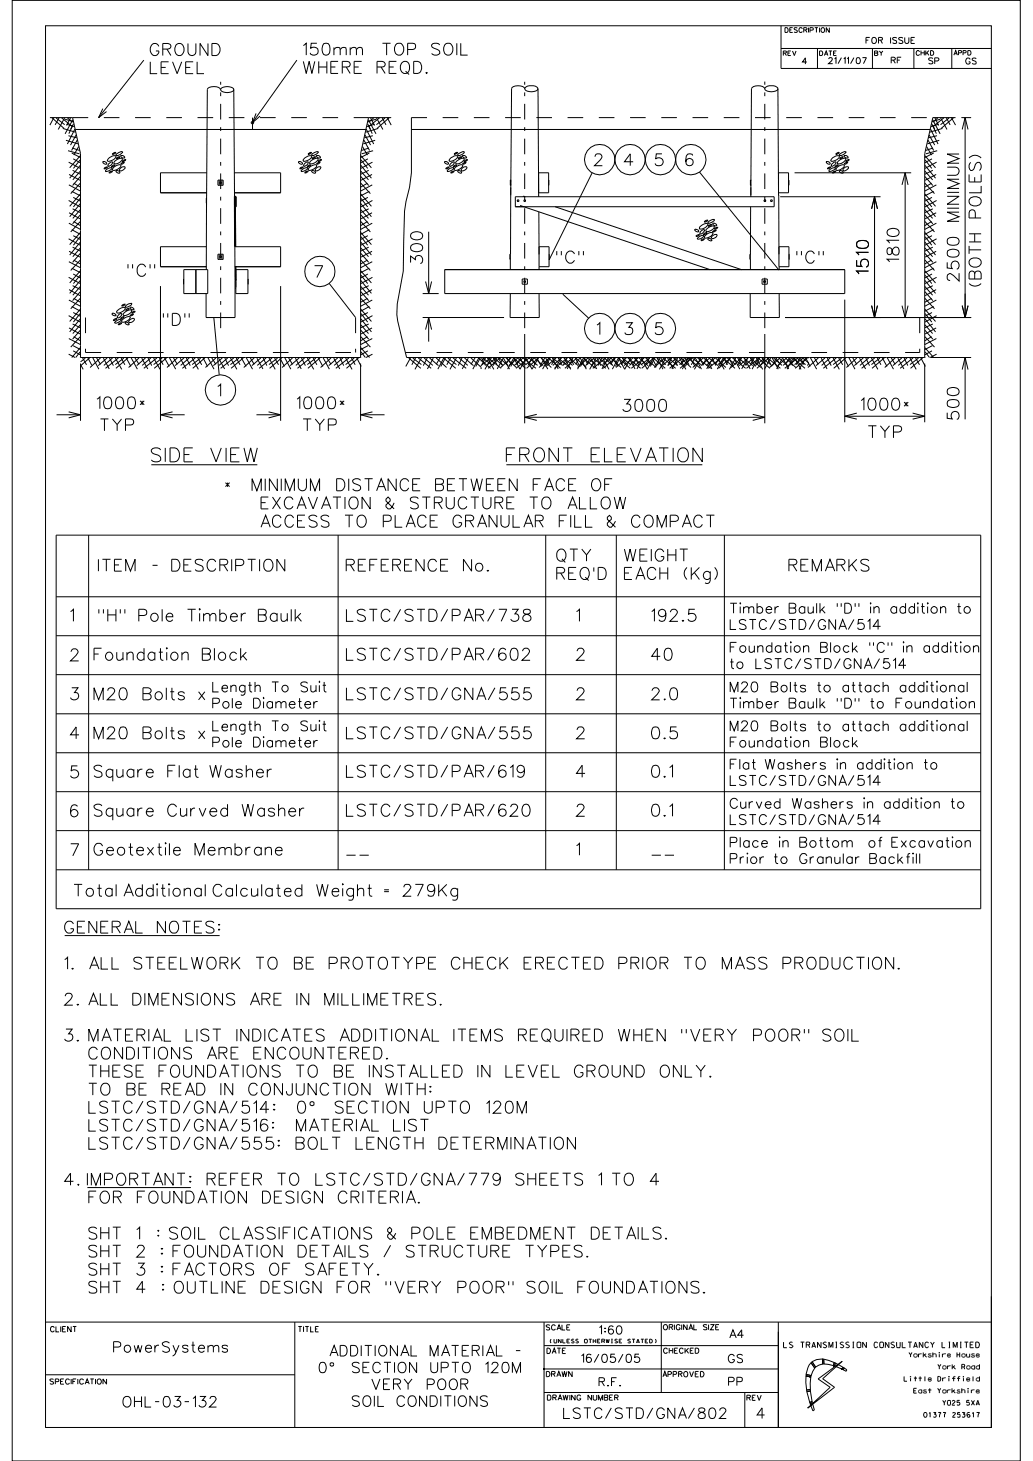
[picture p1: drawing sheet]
<svg xmlns="http://www.w3.org/2000/svg" width="210mm" height="297mm" viewBox="0 0 210 297" stroke-linecap="round" stroke-linejoin="round" font-family="sans-serif">
<g fill="none" stroke="#000" stroke-width=".2">
<path d="M2.5 .1h204.9v296.9h-204.9zM9.3 5.2h192.2v285h-192.2zM29.2 12.2l-9.1 11.7M44.8 18.2a1.8 1.8 0 0 0-2.7 0l-.1 24.8M44.9 18a1.96 1.96 0 0 1 2.6 .2 1.6 1.6 0 0 1-2.1 .5l-.5-.3zM47.5 18.2l.3 38.9M60.4 12.2l-9.1 12.7M106.7 18a1.8 1.8 0 0 0-2.7 0l-.2 21.7M106.9 17.7a1.85 1.85 0 0 1 2.5 .3 1.63 1.63 0 0 1-2.2 .5l-.3-.1-.2-.4zM109.4 18l.1 21.7M155.5 18a1.84 1.84 0 0 0-2.7 0l-.2 21.7M155.5 17.9a1.96 1.96 0 0 1 2.6 .1 1.6 1.6 0 0 1-2.1 .5l-.5-.3z"/>
<path d="M158.1 18l.2 21.7M158.8 9.9h42.7M158.8 5.2v8.7h42.7M166.2 9.9v4M177.4 9.9v4M185.8 9.9v4M193.5 9.9v4M10.1 23.9h4.7l1.6 7.3v41.5h56.9v-41.5l1.6-7.3h4.6M10.6 23.9l2.4 2.2M10.9 23.9l-.8 1.5M11.4 24l1.7 1.3M12 23.9l-.8 1.5"/>
<path d="M12.5 23.9l2.3 1.9M12.8 26.1l2.6 .8M13.1 23.9l-1.3 2.4M13.2 24.2l1.7 .5M13.4 28.5l2.5 .7M13.5 25.3l1.6 .4M13.7 23.9l1.1 .9M13.8 30.6l2.4 .7M13.9 27.6l1.7 .4M14 33l2.3 1.2M14 37.6l2.4 1.3M14 35.5l2.3 1.1"/>
<path d="M14.3 23.9l-.8 1.6M14.6 31.1l1.8 .9M14.6 38.9l1.8 .9M14.7 30.1l1.5 .5M14.8 25.5l-.4 .7M14.8 34.6l1.5 .8M14.8 24.3l-1.6 2.9M14.9 32.3l1.4 .8M14.9 25.2l-.9 2M15 37.2l1.4 .8M15.2 26.2l-1.5 3.1M15.3 26.3h59.1"/>
<path d="M15.5 27.4l-1.2 2.1M15.7 28.5l-1.2 2.1M16 29.8l-1 1.7M16.3 32.5l-1.4 1.7M16.3 31.7l-2.1 2.4M16.3 33.6l-2.1 2.6M16.3 34.8l-1.5 1.8M16.3 35.9l-1.5 1.8M16.3 37.2l-1.9 2.2M16.3 39.4l-2.1 2.5M20.9 22.1l-.8 1.8 1.6-1.2M20.9 32.8h.1a.4 .4 0 0 1 .5 .1 .4 .4 0 0 1 .1 .5h-.2a.47 .47 0 0 1-.5-.6z"/>
<path d="M21.3 34.1l.5-.2-.6 .4zM21.6 34.5a.93 .93 0 0 1 1.2-.3l-.1 .1a1.24 1.24 0 0 1-1.3 .5zM22.1 33.3l.7-.4a.67 .67 0 0 1-.7 .9l-.2-.1zM22.2 35.1l.6-.3-.3 .3zM22.3 32l.8-.3h.4a1.06 1.06 0 0 1-1.2 1.1l-.5-.1zM22.8 33.7l.5-.2a.36 .36 0 0 1-.5 .4h-.1zM22.8 31.3l.3-.2 .4-.1-.2 .3zM23.1 34.1l.7-.5 .7-.1a1.06 1.06 0 0 1-1.1 1.1l-.6-.1zM23.4 32.8l.7-.5 .7-.1a1.14 1.14 0 0 1-1.4 1.1l-.3-.1zM23.6 34.7h.1a.48 .48 0 0 1 .6 .5 .51 .51 0 0 1-.7-.5zM23.6 31.4a1.44 1.44 0 0 1 1.3-.5 1.11 1.11 0 0 1-1.3 .6zM23.7 32.1l.6-.2-.2 .3h-.5z"/>
<path d="M24.4 34.3a.63 .63 0 0 1 1-.2 .94 .94 0 0 1-1.1 .6zM24.6 31.6a.51 .51 0 0 1 .7 .5 .55 .55 0 0 1-.7-.5zM24.7 33.2l.6-.2-.6 .4-.1-.1zM25 32.7l.6-.2-.5 .3h-.2zM42 35.1h-9.4v4.1h9.4M44.3 36.6h1.1v1.1h-1.1zM44.6 36.6v1.1M45.1 36.6v1.1M47.7 35.1h9.3v4.1h-9.3M47.9 40h.1v2h-.1M51.3 23.9v2.4M52.1 23.1l-.8 1.8 1.6-1.3"/>
<path d="M60.7 32.8h.1a.4 .4 0 0 1 .5 .1 .4 .4 0 0 1 .1 .5 .53 .53 0 0 1-.7-.6zM60.9 34.2l.7-.3-.4 .4zM61.3 34.6a1.43 1.43 0 0 1 1.3-.5 1.29 1.29 0 0 1-1.4 .7zM61.7 32.4a1.55 1.55 0 0 1 1.7-.7 1.52 1.52 0 0 1-1.8 1zM62 35.1l.6-.3-.3 .3zM62 33.2l.6-.3a.67 .67 0 0 1-.7 .9l-.2-.1zM62.6 33.7l.5-.1-.5 .3zM62.6 31.3l.4-.3h.3l-.2 .3zM62.8 34.1l.8-.5 .7-.1a1.06 1.06 0 0 1-1.2 1.1l-.5-.1zM63.1 32.8l.8-.5 .7-.1a1.14 1.14 0 0 1-1.4 1.1l-.3-.1zM63.4 34.7h.1a.52 .52 0 0 1 .6 .5 .51 .51 0 0 1-.7-.5zM63.5 32.1l.6-.2-.4 .3h-.3z"/>
<path d="M63.5 31.2a.88 .88 0 0 1 1.2-.2l-.1 .1a1.1 1.1 0 0 1-1.2 .4zM64.3 34.2l.8-.3a.76 .76 0 0 1-1 .8zM64.4 31.6a.51 .51 0 0 1 .7 .5 .55 .55 0 0 1-.7-.5zM64.5 33.2l.6-.2-.6 .4-.1-.1zM64.8 32.7l.5-.2-.3 .3h-.3zM73.3 31.7l2.2 2.4M73.3 33.6l2.2 2.6M73.3 34.8l1.6 1.8M73.3 35.9l1.7 1.8M73.3 37.2l2 2.2M73.3 39.4l2.2 2.5M73.4 32.5l1.3 1.7"/>
<path d="M73.7 29.8l1 1.7M74 28.5l1.1 2.1M74.2 27.4l1.1 2.1M74.4 26.2l1.6 3.1M74.7 37.2l-1.4 .8M74.7 25.2l1 2M74.8 32.3l-1.5 .8M74.9 24.3l1.5 2.9M74.9 25.5l.4 .7M75 34.6l-1.7 .8M75 30.1l-1.5 .5M75.1 31.1l-1.8 .9"/>
<path d="M75.1 38.9l-1.8 .9M75.3 23.9l.8 1.6M75.6 35.5l-2.2 1.1M75.7 37.6l-2.4 1.3M75.7 33l-2.4 1.2M75.8 27.6l-1.7 .4M75.8 30.6l-2.3 .7M76 23.9l-1.1 .9M76.1 25.3l-1.5 .4M76.3 28.5l-2.4 .7M76.4 24.2l-1.7 .5M76.5 23.9l1.3 2.4"/>
<path d="M76.9 26.1l-2.6 .8M77.2 23.9l-2.3 1.9M77.7 23.9l.8 1.5M78.3 24l-1.8 1.3M78.7 23.9l.8 1.5M79.1 23.9l-2.5 2.2M83.6 23.9v11.3l-.3 2.9-.8 2.9-.3 1.9-.2 12.2-1.2 6.7-.1 2.2 .1 1.2 1.9 7.5h105.3v-41.5l1.6-7.3h4.7M83.6 26.3h105.5M90.4 32.8h.1a.4 .4 0 0 1 .5 .1 .4 .4 0 0 1 0 .5 .47 .47 0 0 1-.6-.6zM90.6 34.2l.7-.3-.3 .3zM91 34.6a1.43 1.43 0 0 1 1.2-.5 1.27 1.27 0 0 1-1.3 .7zM91.6 35.1l.7-.3-.5 .4z"/>
<path d="M91.7 32l.8-.3h.5a1.51 1.51 0 0 1-1.7 1l.1-.3zM91.8 33.1l.5-.2a.76 .76 0 0 1-.9 .9l.1-.4zM92.2 33.7l.6-.2a.49 .49 0 0 1-.7 .4zM92.4 31.3l.4-.3h.2l-.6 .4zM92.5 34.1l1-.6 .5 .1a1.42 1.42 0 0 1-1.6 .9zM92.8 32.8l1-.6h.5a1.4 1.4 0 0 1-1.6 1zM93.1 34.7h.1a.48 .48 0 0 1 .6 .5h-.2a.46 .46 0 0 1-.5-.5zM93.2 32.1l.6-.2-.1 .1a.3 .3 0 0 1-.2 .3 .3 .3 0 0 1-.3-.2zM93.2 31.2a.83 .83 0 0 1 1.2-.2 1.13 1.13 0 0 1-1.4 .5zM94 31.7a.51 .51 0 0 1 .8 .4h-.1a.61 .61 0 0 1-.7-.4zM94 34.2a.46 .46 0 0 1 .5-.4 .46 .46 0 0 1 .4 .4 .97 .97 0 0 1-1.1 .5zM94.1 33.2l.6-.2a.42 .42 0 0 1-.6 .4z"/>
<path d="M94.3 32.8l.6-.4a.38 .38 0 0 1-.2 .4 .38 .38 0 0 1-.4 0zM103.8 36.6v1.1M103.8 38.1v13.6M103.9 36.6h-.2v1.1h.2M104.8 40h52.6v2h-52.6zM106.4 39.9l.4 .1M106.4 39.9h.1M106.4 39.9v.1M109.5 35.1h2v4.1h-2zM109.5 39.6v.4M111.5 36.6h.1M111.5 37.7h.1"/>
<path d="M120.4 35.1l-8.8 17.8M142.2 35l16.2 19.9M152.6 36.6v1.1M152.6 38.1v1.9M152.7 36.6h-.1v1.1h.1M158.3 35.1h2v4.1h-2zM158.3 39.6l.1 12.1M158.6 40h20.4M160.3 36.6v1.1M161.5 35.1h23.7M168 32.8h.1a.4 .4 0 0 1 .5 .1 .4 .4 0 0 1 0 .5h-.1a.47 .47 0 0 1-.5-.6zM168.2 34.2l.7-.3-.4 .4z"/>
<path d="M168.6 34.6a1.43 1.43 0 0 1 1.2-.5 1.27 1.27 0 0 1-1.3 .7zM169.1 33.3l.7-.4a.67 .67 0 0 1-.6 .9l-.2-.1zM169.2 35.1l.7-.3-.4 .3zM169.3 32l.8-.3h.4a1.06 1.06 0 0 1-1.1 1.1l-.5-.1zM169.8 33.7l.6-.2a.36 .36 0 0 1-.5 .4h-.2zM169.9 31.3l.3-.2 .4-.1-.3 .3zM170.1 34.1l.8-.5 .7-.1a1.06 1.06 0 0 1-1.2 1.1l-.5-.1zM170.4 32.8l.8-.5 .7-.1a1.14 1.14 0 0 1-1.4 1.1l-.3-.1zM170.7 34.7h.1a.48 .48 0 0 1 .6 .5 .51 .51 0 0 1-.7-.5zM170.7 31.4a1.44 1.44 0 0 1 1.3-.5 1.11 1.11 0 0 1-1.4 .6zM170.8 32.1l.6-.2-.5 .3h-.2zM171.6 34.2a.46 .46 0 0 1 .5-.4 .46 .46 0 0 1 .4 .4 1 1 0 0 1-1.2 .5z"/>
<path d="M171.6 31.6a.51 .51 0 0 1 .8 .5 .55 .55 0 0 1-.8-.5zM171.7 33.2l.6-.2-.5 .4-.2-.1zM172 32.7l.6-.2-.4 .3h-.3zM177.8 40v24.5M183.4 37.6l.6-2.5 .6 2.5M184 35.1v29.4M188 31.7l2.2 2.4M188 33.6l2.2 2.6M188 34.8l1.6 1.8M188 35.9l1.6 1.8M188 37.2l2 2.2M188 39.4l2.2 2.5"/>
<path d="M188.1 32.5l1.3 1.7M188.4 29.8l1 1.7M188.7 28.5l1.1 2.1M188.9 27.4l1.1 2.1M189.2 26.2l1.5 3.1M189.4 37.2l-1.4 .8M189.4 25.2l1 2M189.5 32.3l-1.5 .8M189.6 24.3l1.5 2.9M189.6 34.6l-1.6 .8M189.6 25.5l.4 .7M189.7 30.1l-1.5 .5"/>
<path d="M189.8 31.1l-1.8 .9M189.8 38.9l-1.8 .9M190.1 23.9l.7 1.6M190.3 35.5l-2.2 1.1M190.4 37.6l-2.4 1.3M190.4 33l-2.4 1.2M190.5 27.6l-1.8 .4M190.5 30.6l-2.3 .7M190.7 23.9l-1.1 .9M190.8 25.3l-1.5 .4M190.9 28.5l-2.4 .7M191.1 24.2l-1.6 .5"/>
<path d="M191.2 23.9l1.3 2.4M191.6 26.1l-2.6 .8M191.9 23.9l-2.3 1.9M192.4 23.9l.8 1.5M192.9 24l-1.7 1.3M193.4 23.9l.9 1.5M193.8 23.9l-2.5 2.2M195.4 23.9h2M195.6 26.3l.6-2.4 .6 2.4M196.2 23.9v40.6M14 40.8l2.3 1.3M14 48.5l2.3 1.4"/>
<path d="M14 56.4l2.3 1.2M14 45.4l2.4 1.2M14 53.2l2.4 1.2M14 43.3l2.3 1.2M14 51.1l2.3 1.2M14 58.9l2.3 1.2M14.6 46.7l1.8 1M14.6 54.5l1.8 .9M14.8 42.4l1.5 .8M14.8 50.2l1.5 .8M14.8 58.1l1.5 .7M14.9 40.1l1.4 .8"/>
<path d="M14.9 47.9l1.4 .8M14.9 55.7l1.4 .8M15 45l1.4 .9M15 52.9l1.4 .8M16.3 40.3l-1.4 1.8M16.3 48.1l-1.4 1.8M16.3 56l-1.4 1.6M16.3 41.4l-2.1 2.7M16.3 42.6l-1.5 1.8M16.3 43.7l-1.5 1.8M16.3 45l-1.9 2.1M16.3 47.3l-2.1 2.4"/>
<path d="M16.3 49.2l-2.1 2.6M16.3 50.4l-1.5 1.8M16.3 51.5l-1.5 1.8M16.3 52.9l-1.9 2.1M16.3 55.1l-2.1 2.4M16.3 57l-2.1 2.6M16.3 58.2l-1.5 1.8M16.3 59.3l-1.5 1.8M32.6 58.2v27.3M37.4 54.8h4.8v4.9h-4.8zM37.4 56.7v1.1M39.8 54.8v4.9"/>
<path d="M41.9 59.7v4.8M41.9 50.2h-9.3v4h9.3M42 40.3l-.1 14.5M42.1 40.3h-.2v1h.2M44.3 51.7h1.1v1h-1.1zM44.6 51.7v1M45.1 51.7v1M47.7 41.8v-1.9h.2v2.1M47.7 41.8v8.4M47.7 41.8h.2M47.7 50.2h9.3v4h-9.3M47.8 57.1v7.4"/>
<path d="M47.8 57.1h.1M47.8 58.6h.1M47.9 42v8.2M47.9 54.8h2.5v4.9h-2.5v-5.5v4.2M48 56.6l-.1 .4M50.4 56.7v1.1M57 58.2v27.3M66.9 57.6l5.4 6.9M73.3 41.4l2.2 2.7M73.3 42.6l1.6 1.8M73.3 43.7l1.7 1.8M73.3 45l2 2.1"/>
<path d="M73.3 47.3l2.2 2.4M73.3 49.2l2.2 2.6M73.3 50.4l1.6 1.8M73.3 51.5l1.7 1.8M73.3 52.9l2 2.1M73.3 55.1l2.2 2.4M73.3 57l2.2 2.6M73.3 58.2l1.6 1.8M73.3 59.3l1.7 1.8M73.4 40.3l1.3 1.8M73.4 48.1l1.3 1.8M73.4 56l1.3 1.6"/>
<path d="M74.7 45l-1.4 .9M74.7 52.9l-1.4 .8M74.8 40.1l-1.5 .8M74.8 47.9l-1.5 .8M74.8 55.7l-1.5 .8M75 42.4l-1.7 .8M75 50.2l-1.7 .8M75 58.1l-1.7 .7M75.1 46.7l-1.8 1M75.1 54.5l-1.8 .9M75.6 43.3l-2.2 1.2M75.6 51.1l-2.2 1.2"/>
<path d="M75.6 58.9l-2.2 1.2M75.7 45.4l-2.4 1.2M75.7 53.2l-2.4 1.2M75.7 40.8l-2.4 1.3M75.7 48.5l-2.4 1.4M75.7 56.4l-2.4 1.2M85.9 59.7h3.3M86.5 57.2l.6 2.5 .6-2.5M87.1 47.1v12.6M90.4 54.8h81.3v4.9h-81.3zM103.7 59.7v4.8h5.9v-4.8M103.7 51.7v3.1"/>
<path d="M103.8 51.7h-.1v1h.1M105.7 41.8l38.6 13M106.2 56.7h1v1.1h-1zM109.5 43.1l.1 8.6M109.6 54.2h2v-4h-2v4.6M111.6 51.7v1M112.8 42l37.9 12.8M114.4 59.8l5.3 4.9M141.3 46.7l.1-.1a.47 .47 0 0 1 .6 .5h-.1a.62 .62 0 0 1-.6-.4zM141.5 48l.7-.3-.5 .4zM141.8 48.4a1.07 1.07 0 0 1 1.3-.4 1.09 1.09 0 0 1-1.3 .5zM142.2 46.2a1.7 1.7 0 0 1 1.7-.7 1.42 1.42 0 0 1-1.7 1z"/>
<path d="M142.5 48.8h.1a.3 .3 0 0 1 .3-.3 .3 .3 0 0 1 .3 .2h-.1a.3 .3 0 0 1-.3 .2 .3 .3 0 0 1-.3-.1zM142.6 46.9l.5-.2a.64 .64 0 0 1-.6 .9l-.2-.2zM143.1 47.5l.6-.2-.3 .3-.4 .1zM143.3 44.9l.5-.2a.42 .42 0 0 1-.5 .5zM143.4 47.9l.7-.5h.8a1.52 1.52 0 0 1-1.7 .9zM143.5 46.7a1.56 1.56 0 0 1 1.7-.7 1.44 1.44 0 0 1-1.7 1zM144 45.2a1.43 1.43 0 0 1 1.2-.5 1.27 1.27 0 0 1-1.3 .6zM144 48.5l.1-.1a.46 .46 0 0 1 .5 .5v.1a.52 .52 0 0 1-.6-.5zM144 45.9l.7-.2-.5 .3h-.2zM144.7 48a.67 .67 0 0 1 1.1-.2 .81 .81 0 0 1-1.2 .5zM144.9 45.4h.1a.52 .52 0 0 1 .7 .5 .51 .51 0 0 1-.8-.5zM144.9 47h.1a.3 .3 0 0 1 .3-.2 .3 .3 0 0 1 .3 .1l-.5 .2z"/>
<path d="M145.3 46.4l.6-.2-.4 .4h-.2zM152.5 59.7v4.8h5.9v-4.8M152.5 51.7v1M152.6 52.7v2.1M152.6 42v9.7M152.6 51.7h-.1v1h.1M154.9 56.7h1.1v1.1h-1.1zM155.4 57.1l-.1 .1 .1 .2M155.4 57.4h.1M155.5 40.6l.1 .2v.2M155.6 57.1h-.1a.16 .16 0 0 0-.2 .1 .16 .16 0 0 0 .1 .2M158.4 50.2h2v4h-2z"/>
<path d="M158.4 54.2v.6M160.4 51.7v1M177.2 42.4l.6-2.4 .6 2.4M188 41.4l2.2 2.7M188 42.6l1.6 1.8M188 43.7l1.6 1.8M188 45l2 2.1M188 47.3l2.2 2.4M188 49.2l2.2 2.6M188 50.4l1.6 1.8M188 51.5l1.6 1.8M188 52.9l2 2.1"/>
<path d="M188 55.1l2.2 2.4M188 57l2.2 2.6M188 58.2l1.6 1.8M188 59.3l1.6 1.8M188.1 40.3l1.3 1.8M188.1 48.1l1.3 1.8M188.1 56l1.3 1.6M189.4 45l-1.4 .9M189.4 52.9l-1.4 .8M189.5 40.1l-1.5 .8M189.5 47.9l-1.5 .8M189.5 55.7l-1.5 .8"/>
<path d="M189.6 42.4l-1.6 .8M189.6 50.2l-1.6 .8M189.6 58.1l-1.6 .7M189.8 46.7l-1.8 1M189.8 54.5l-1.8 .9M190.3 43.3l-2.2 1.2M190.3 51.1l-2.2 1.2M190.3 58.9l-2.2 1.2M190.4 45.4l-2.4 1.2M190.4 53.2l-2.4 1.2M190.4 40.8l-2.4 1.3M190.4 48.5l-2.4 1.4"/>
<path d="M190.4 56.4l-2.4 1.2M14 64.2l2.3 1.3M14 72l1.3 .7M14 61l2.4 1.3M14 68.8l2.4 1.3M14 66.7l2.3 1.2M14.6 62.3l1.8 1M14.8 65.9l1.5 .7M14.8 70.3l1.6 .8M14.9 63.5l1.4 .8M14.9 71.3l1.4 .8M15 60.7l1.4 .8"/>
<path d="M15 68.4l1.4 .9M16.3 63.7l-1.4 1.8M16.3 71.5l-.9 1.2M16.3 60.7l-1.9 2.1M16.3 62.9l-2.1 2.5M16.3 64.8l-2.1 2.7M16.3 66l-1.5 1.8M16.3 67.1l-1.5 1.9M16.3 68.4l-1.9 2.2M16.3 70.7l-1.7 2M16.3 72.6v.1M16.4 73.9v11.6"/>
<path d="M16.4 74.1l.5 1M16.8 72.8l.8 1.4M17.3 72.8l-.9 .8M17.8 72.7l.9 1.5M18.2 72.8l-1.8 1.6M18.9 72.7l1.2 2.3M19.6 72.7l.8 1.4M20.4 72.8l-2.1 1.9M21 72.8l1.2 2.2M21.8 72.8l-1.8 1.5M22.3 72.8l.8 1.5M22.8 63.7h.2a.46 .46 0 0 1 .5 .5h-.1a.47 .47 0 0 1-.6-.5z"/>
<path d="M22.9 72.8l-1.8 1.5M23.1 65l.6-.2-.4 .3h-.2zM23.4 65.4a1.44 1.44 0 0 1 1.3-.4 1.38 1.38 0 0 1-1.4 .6zM23.4 72.8l1.3 2.3M23.8 63.2a1.52 1.52 0 0 1 1.6-.6 1.42 1.42 0 0 1-1.7 .9zM24 65.9l.3-.2 .4-.1-.4 .4zM24.1 72.8l-2.7 2.1M24.2 63.9l.5-.2a.7 .7 0 0 1-.9 .8zM24.6 64.6l.6-.2-.5 .4zM24.6 72.8l.8 1.4M24.7 62.1l.7-.3-.4 .4zM25 64.9l.7-.4 .5-.2 .3 .2a1.44 1.44 0 0 1-1.8 .9z"/>
<path d="M25.2 72.8l-1.8 1.3M25.3 63.6l.7-.5 .5-.1 .3 .1a1.44 1.44 0 0 1-1.8 .9zM25.5 62.2a1.43 1.43 0 0 1 1.3-.5 1.27 1.27 0 0 1-1.3 .7zM25.5 65.5h.2a.47 .47 0 0 1 .5 .5h-.1a.47 .47 0 0 1-.6-.5zM25.6 62.9l.6-.2a.42 .42 0 0 1-.6 .4zM25.6 72.7l1 1.8M26 72.8l-2.4 2.1M26.4 65l.6-.3 .2 .1a.69 .69 0 0 1-.3 .6 .69 .69 0 0 1-.8 0zM26.5 62.5l.2-.1a.46 .46 0 0 1 .5 .5l-.1 .1a.52 .52 0 0 1-.6-.5zM26.5 64.1l.6-.2-.4 .3h-.3zM26.7 72.7l1.2 2.3M26.8 63.6l.4-.3h.3l-.5 .4z"/>
<path d="M27.4 72.7l.9 1.4M28.3 72.8l-2.2 1.9M28.8 72.8l1.2 2.2M29.6 72.8l-1.8 1.5M30.1 72.8l.7 1.5M30.7 72.8l-1.8 1.5M31.2 72.8l1.3 2.3M31.9 72.8l-2.7 2.1M32.4 72.8l.8 1.4M33 72.8l-1.8 1.3M33.4 72.7l1 1.8M33.9 72.8l-2.5 2.1"/>
<path d="M34.4 72.7l1.3 2.3M35.2 72.7l.9 1.4M36.1 72.8l-2.2 1.9M36.6 72.8l1.2 2.2M37.4 72.8l-1.8 1.5M37.9 72.8l.8 1.5M38.5 72.8l-1.8 1.5M39.1 72.8l1.2 2.3M39.7 72.8l-2.6 2.1M40.2 72.8l.8 1.4M40.8 72.8l-1.7 1.3M41.3 72.7l.9 1.8"/>
<path d="M41.6 72.8l-2.4 2.1M41.9 64.5h5.9M42.3 72.7l1.2 2.3M43 72.7l.9 1.4M43.5 64.5l1.1 11.7M43.9 72.8l-2.1 1.9M44.4 72.8l1.3 2.2M45.2 72.8l-1.8 1.5M45.7 72.8l.8 1.5M46.3 72.8l-1.8 1.5M46.8 72.8l1.4 2.3M47.5 72.8l-2.6 2.1"/>
<path d="M48 72.8l.8 1.4M48.6 72.8l-1.8 1.3M49 72.7l1 1.8M49.5 72.8l-2.5 2.1M50.1 72.7l1.2 2.3M50.9 72.7l.8 1.4M51.7 72.8l-2.1 1.9M52.2 72.8l1.3 2.2M53 72.8l-1.8 1.5M53.5 72.8l.8 1.5M54.1 72.8l-1.8 1.5M54.7 72.8l1.2 2.3"/>
<path d="M55.3 72.8l-2.6 2.1M55.8 72.8l.8 1.4M56.4 72.8l-1.7 1.3M56.9 72.7l.9 1.8M57.3 72.8l-2.5 2.1M57.9 72.7l1.2 2.3M58.7 72.7l.8 1.4M59.5 72.8l-2.2 1.9M60.1 72.8l1.1 2.2M60.8 72.8l-1.8 1.5M61.3 72.8l.8 1.5M61.9 72.8l-1.8 1.5"/>
<path d="M62.5 72.8l1.3 2.3M63.1 72.8l-2.6 2.1M63.7 72.8l.7 1.4M64.2 72.8l-1.7 1.3M64.7 72.7l.9 1.8M65.1 72.8l-2.5 2.1M65.7 72.7l1.3 2.3M66.4 72.7l.9 1.4M67.3 72.8l-2.1 1.9M67.8 72.8l1.3 2.2M68.6 72.8l-1.8 1.5M69.1 72.8l.8 1.5"/>
<path d="M69.7 72.8l-1.8 1.5M70.3 72.8l1.3 2.3M70.9 72.8l-2.6 2.1M71.4 72.8l.8 1.4M72 72.8l-1.7 1.3M72.5 72.7l.9 1.8M72.9 72.8l-2.5 2.1M73.3 73.9v11.6M73.3 60.7l2 2.1M73.3 62.9l2.2 2.5M73.3 64.8l2.2 2.7M73.3 66l1.6 1.8"/>
<path d="M73.3 67.1l1.7 1.9M73.3 68.4l2 2.2M73.3 70.7l1.8 2M73.3 72.6l.1 .1M73.4 63.7l1.3 1.8M73.4 71.5l.9 1.2M74.7 60.7l-1.4 .8M74.7 68.4l-1.4 .9M74.8 63.5l-1.5 .8M74.8 71.3l-1.5 .8M74.8 70.3l-1.5 .8M75 65.9l-1.7 .7"/>
<path d="M75.1 62.3l-1.8 1M75.6 66.7l-2.2 1.2M75.7 61l-2.4 1.3M75.7 68.8l-2.4 1.3M75.7 64.2l-2.4 1.3M75.7 72l-1.3 .7M83.1 72.8l2.4 2.1M83.5 72.7l-1 1.8M83.9 72.8l1.8 1.3M84.5 72.8l-.8 1.4M85 72.8l2.7 2.1M85.7 72.8l-1.3 2.3"/>
<path d="M85.9 64.5h16.6M86.2 72.8l1.8 1.5M86.5 67l.6-2.5 .6 2.5M86.9 72.8l-.9 1.5M87.1 64.5v5M87.3 72.8l1.8 1.5M88.1 72.8l-1.2 2.2M88.7 72.8l2.1 1.9M89.5 72.7l-.8 1.4M90.2 72.8l2.5 2.1M90.2 72.7l-1.2 2.3M90.6 72.7l-1 1.8"/>
<path d="M91 72.8l1.8 1.3M91.6 72.8l-.8 1.4M92.1 72.8l2.7 2.1M92.8 72.8l-1.3 2.3M93.3 72.8l1.8 1.5M93.9 72.8l-.7 1.5M94.4 72.8l1.9 1.5M95.2 72.8l-1.2 2.2M95.7 72.8l2.2 1.9M96.6 72.7l-.9 1.4M97.3 72.8l2.4 2.1M97.4 72.7l-1.3 2.3"/>
<path d="M97.6 72.7l-.9 1.8M97.7 74.7l.2 .3M97.9 72.8l.8 1.5M98.2 72.8l1.7 1.3M98.5 72.8l-.8 .6M98.7 72.8l-.8 1.4M99.1 72.8l1.3 2.3M99.2 72.8l2.7 2.1M99.7 72.8l-2 1.6M99.9 72.8l-1.3 2.3M100.3 72.8l.7 1.4M100.4 72.8l1.8 1.5"/>
<path d="M100.8 72.8l-1.7 1.3M101 72.8l-.7 1.5M101.3 72.7l.8 1.5M101.5 72.8l1.8 1.5M101.7 72.8l-2.5 2.1M102.3 72.7l1.3 2.3M102.3 72.8l-1.2 2.2M102.9 72.8l2.1 1.9M103.1 72.7l.8 1.4M103.7 72.7l-.8 1.4M103.9 72.8l-2.1 1.9M104.4 72.8l2.4 2.1"/>
<path d="M104.5 72.8l1.2 2.2M104.5 72.7l-1.3 2.3M104.5 74.3l1.8-1.5 2.7 2.1M104.8 72.7l-1 1.8M105.2 72.8l1.8 1.3M105.3 72.8l-1.9 1.5M105.7 72.8l.8 1.5M105.8 72.8l-.8 1.4M106.7 67.9v18.2M106.9 72.8l1.3 2.3M106.9 74.1l1.7-1.3 1.8 1.5M107 72.8l-1.3 2.3"/>
<path d="M108.1 72.8l.7 1.4M108.1 72.8l-.8 1.5M109.1 72.7l1 1.8M109.3 74.3l-1.7-1.5-2.7 2.1M109.4 72.8l-1.2 2.2M109.5 72.8l-2.5 2.1M110 72.8l2.1 1.9M110.1 72.7l1.3 2.3M110.8 72.7l-.8 1.4M110.9 72.7l.8 1.4M111.5 72.8l2.4 2.1M111.6 72.7l-1.3 2.3"/>
<path d="M111.7 72.8l-2.1 1.9M111.9 72.7l-1 1.8M112.9 72.8l-.8 1.4M113.1 72.8l-1.9 1.5M113.4 72.8l2.7 2.1M113.5 72.8l.8 1.5M114.1 74.1l-1.8-1.3 1.2 2.2M114.1 72.8l-1.3 2.3M114.2 72.8l-1.8 1.5M114.6 72.8l1.8 1.5M114.7 72.8l1.3 2.3M115.3 72.8l-.8 1.5"/>
<path d="M115.3 72.8l-2.6 2.1M115.7 72.8l1.8 1.5M115.9 72.8l.8 1.4M116.4 72.8l-1.7 1.3M116.5 72.8l-1.2 2.2M116.9 72.7l1 1.8M117 72.8l2.2 1.9M117.3 72.8l-2.5 2.1M117.9 72.7l-.9 1.4M117.9 72.7l1.3 2.3M118.6 72.8l2.5 2.1M118.6 72.7l-1.2 2.3"/>
<path d="M118.7 72.7l.8 1.4M119 72.7l-1 1.8M119.4 72.8l1.8 1.3M119.5 72.8l-2.1 1.9M120 72.8l-.8 1.4M120.1 72.8l1.2 2.2M120.5 72.8l2.7 2.1M120.8 72.8l-1.8 1.5M121.2 72.8l-1.3 2.3M121.4 72.8l.7 1.5M121.7 72.8l1.8 1.5M121.9 72.8l-1.7 1.5"/>
<path d="M122.3 72.8l-.7 1.5M122.5 72.8l1.3 2.3M122.8 72.8l1.8 1.5M123.2 72.8l-2.7 2.1M123.6 72.8l-1.2 2.2M123.7 72.8l.7 1.4M124.1 72.8l2.2 1.9M124.2 72.8l-1.7 1.3M124.7 72.7l1 1.8M125 72.7l-.9 1.4M125.1 72.8l-2.5 2.1M125.7 72.8l2.4 2.1"/>
<path d="M126.1 72.7l-1 1.8M126.5 72.7l.8 1.4M126.5 72.8l1.8 1.3M127.1 72.8l-.8 1.4M127.3 72.8l-2.1 1.9M127.6 72.8l2.6 2.1M127.9 72.8l1.2 2.2M128.3 72.8l-1.3 2.2-1.3-2.3-1.2 2.3M128.7 72.8l-1.8 1.5M128.8 72.8l1.8 1.5M129.1 72.8l.8 1.5M129.4 72.8l-.7 1.5"/>
<path d="M129.7 72.8l-1.7 1.5M129.9 72.8l1.8 1.5M130.7 72.8l-1.2 2.2M131 72.8l-2.7 2.1M131.3 72.8l2.1 1.9M131.5 72.8l.8 1.4M132.1 72.8l-1.8 1.3M132.1 72.7l-.8 1.4M132.5 72.7l1 1.8M132.8 72.8l2.4 2.1M132.9 72.7l-1.3 2.4-1.3-2.3M132.9 72.8l-2.4 2.1"/>
<path d="M133.2 72.7l-1 1.8M133.5 72.7l1.3 2.3M133.6 72.8l1.8 1.3M134.2 72.8l-.8 1.4M134.3 72.7l.9 1.4M134.7 72.8l2.7 2.1M135.2 72.8l-2.2 1.9M135.4 72.8l-1.3 2.3M135.7 72.8l1.2 2.2M135.9 72.8l1.8 1.5M136.5 72.8l-1.9 1.5M136.6 72.8l-.9 1.5"/>
<path d="M137 72.8l.7 1.5M137 72.8l1.8 1.5M137.6 72.8l-1.8 1.5M137.8 72.8l-1.2 2.2M138.1 72.8l1.3 2.3M138.1 74.1l1.8-1.3 2.5 2.1M138.4 72.8l2.1 1.9M138.8 72.8l-2.7 2.1M139.2 72.7l-.8 1.4M139.3 72.8l.8 1.4M139.9 72.7l-1.2 2.3M140.3 72.7l-1 1.8"/>
<path d="M140.3 72.7l1 1.8M140.7 72.8l-2.5 2.1M140.7 72.8l1.8 1.3M141.3 72.8l-.8 1.4M141.3 72.7l1.3 2.3M141.8 72.8l2.7 2.1M142.1 72.7l.8 1.4M142.5 72.8l-1.3 2.3M142.9 72.8l-2.1 1.9M143 72.8l1.8 1.5M143.5 72.8l1.2 2.2M143.6 72.8l-.7 1.5"/>
<path d="M144.1 72.8l1.8 1.5M144.3 72.8l-1.8 1.5M144.8 72.8l.7 1.5M144.9 72.8l-1.2 2.2M145.4 72.8l-1.8 1.5M145.4 72.8l2.2 1.9M145.9 72.8l1.3 2.3M146.3 72.7l-.9 1.4M146.6 72.8l-2.6 2.1M147 72.8l2.4 2.1M147.1 72.7l-1.3 2.3M147.1 72.8l.8 1.4"/>
<path d="M147.3 72.7l-.9 1.8M147.6 72.8l-1.7 1.3M147.9 72.8l1.7 1.3M148.2 72.7l.9 1.8M148.4 72.8l-.8 1.4M148.5 72.8l-2.4 2.1M148.9 72.8l2.7 2.1M149.2 72.7l1.2 2.3M149.6 72.8l-1.3 2.3M149.9 72.7l.8 1.4M150 74.3l.7-1.5-2.1 1.9M150.1 72.8l1.8 1.5"/>
<path d="M151.2 72.8l1.8 1.5M151.3 72.8l1.2 2.2M152 72.8l-1.2 2.2M152.1 72.8l-1.8 1.5M153.2 72.8l-1.8 1.5M153.4 74.3l-.8-1.5 2.1 1.9M153.4 72.7l-.8 1.4M153.7 72.8l1.4 2.3M154.1 72.8l2.4 2.1M154.2 72.7l-1.3 2.3M154.4 72.8l-2.7 2.1M154.5 72.7l-1 1.8"/>
<path d="M155.5 67.9v18.2M155.5 72.8l-1.8 1.3M155.5 72.8l-.8 1.4M155.9 72.7l1 1.8M156 72.8l2.6 2.1M156.3 72.8l-2.4 2.1M156.7 74.1l-1.8-1.3 .8 1.4M156.7 72.8l-1.3 2.3M157 72.7l1.2 2.3M157.3 72.8l1.7 1.5M157.7 72.7l.9 1.4M157.8 72.8l-.8 1.5"/>
<path d="M158.3 72.8l1.8 1.5M158.6 72.8l-2.2 1.9M159.1 72.8l-1.2 2.2M159.1 72.8l1.2 2.2M159.6 64.5h37.8M159.7 72.8l2.1 1.9M159.9 72.8l-1.8 1.5M160.4 72.8l.7 1.5M160.5 72.7l-.8 1.4M161 72.8l-1.8 1.5M161.2 72.8l2.4 2.1M161.3 72.7l-1.3 2.3"/>
<path d="M161.5 72.8l1.3 2.3M161.6 72.7l-.9 1.5M162 72.8l1.8 1.3M162.2 72.8l-2.7 2.1M162.6 72.8l-.8 1.4M162.7 72.8l.8 1.4M163.1 72.8l1.3 1M163.3 72.8l-1.8 1.3M163.8 72.7l.9 1.8M163.8 72.8l-1.3 2.3M164.2 72.8l-2.5 2.1M164.3 72.8h.1"/>
<path d="M164.4 73.9l-.2 .4M164.7 72.7l1.3 2.3M165.5 72.7l.9 1.4M166.4 72.8l-2.2 1.9M166.9 72.8l1.2 2.2M167.7 72.8l-1.8 1.5M168.2 72.8l.8 1.5M168.8 72.8l-1.8 1.5M169.4 72.8l1.2 2.3M170 72.8l-2.6 2.1M170.5 72.8l.8 1.4M171.1 72.8l-1.7 1.3"/>
<path d="M171.6 72.7l.9 1.8M171.7 60.9v24.9M171.9 72.8l-2.4 2.1M172.6 72.7l1.2 2.3M173.3 72.7l.9 1.4M174.2 72.8l-2.1 1.9M174.7 72.8l1.3 2.2M175.5 72.8l-1.8 1.5M176 72.8l.8 1.5M176.6 72.8l-1.8 1.5M177.1 72.8l1.4 2.3M177.2 62.1l.6 2.4 .6-2.4"/>
<path d="M177.8 72.8l-2.6 2.1M178.3 72.8l.8 1.4M178.9 72.8l-1.8 1.3M179.4 72.7l.9 1.8M179.8 72.8l-2.5 2.1M180.4 72.7l1.2 2.3M181.2 72.7l.8 1.4M182 72.8l-2.1 1.9M182.5 72.8l1.3 2.2M183.3 72.8l-1.8 1.5M183.4 62.1l.6 2.4 .6-2.4M183.8 72.8l.8 1.5"/>
<path d="M184.4 72.8l-1.8 1.5M185 72.8l1.3 2.3M185.6 72.8l-2.6 2.1M186.1 72.8l.8 1.4M186.7 72.8l-1.7 1.3M187.2 72.7l.9 1.8M187.6 72.8l-2.5 2.1M188 73.9v11.9M188 60.7l2 2.1M188 62.9l2.2 2.5M188 64.8l2.2 2.7M188 66l1.6 1.8"/>
<path d="M188 67.1l1.6 1.9M188 68.4l2 2.2M188 70.7l1.8 2M188 72.6l.1 .1M188.1 63.7l1.3 1.8M188.1 71.5l.9 1.2M189.2 72.7h8.2M189.4 60.7l-1.4 .8M189.4 68.4l-1.4 .9M189.5 63.5l-1.5 .8M189.5 71.3l-1.5 .8M189.6 70.3l-1.6 .8"/>
<path d="M189.6 65.9l-1.6 .7M189.8 62.3l-1.8 1M190.3 66.7l-2.2 1.2M190.4 61l-2.4 1.3M190.4 68.8l-2.4 1.3M190.4 64.2l-2.4 1.3M190.4 72l-1.3 .7M195.6 62.1l.6 2.4 .6-2.4M195.6 75.1l.6-2.4 .6 2.4M196.2 72.7v12.5M11.5 84.3h4.9M14 83.7l2.4 .6-2.4 .7"/>
<path d="M30.8 94.5h21.5M32.6 84.3h4.9M35.1 83.7l-2.5 .6 2.5 .7M52.1 84.3h4.9M54.6 83.7l2.4 .6-2.4 .7M73.3 84.3h4.9M75.7 83.7l-2.4 .6 2.4 .7M102.9 94.5h39.9M106.7 84.8h48.8M109.1 84.2l-2.4 .6 2.4 .7M153 84.2l2.5 .6-2.5 .7M171.7 84.6h16.3"/>
<path d="M174.2 84l-2.5 .6 2.5 .6M185.5 84l2.5 .6-2.5 .6M11.4 108.8h188v75.9h-188zM18 108.8v68M68.7 108.8v68M110.9 108.8v68M125.3 108.8v68M147.3 108.8v68M11.4 121.3h188M11.4 129.2h188M11.4 137.1h188M33.8 131.8h.2l-.1 .1z"/>
<path d="M40.6 123.7l.1 .2-.1 .1-.1-.1zM64.9 138.5v.2zM150.4 122.6h.2l-.1 .2zM160.8 130.5v.2zM177 122.5v.3zM183.7 130.5v.2zM186.5 122.6h.2l-.1 .2zM188.5 138.5l.1 .1-.1 .1zM188.5 122.6h.2l-.1 .2zM190.5 138.5v.2zM193.3 130.5v.2zM195.2 130.6l.1-.1 .1 .1z"/>
<path d="M11.4 145.1h188M11.4 153h188M53.5 149.8h.2zM53.6 141.8v.2zM64.9 146.5v.1zM150.5 141.8v.2zM160.7 149.8h.2zM170.1 154.3h.2l-.1 .2zM179.8 154.3h.1l-.1 .2zM181.8 154.3v.2zM188.4 146.5h.2zM190.5 146.5v.1z"/>
<path d="M194.5 141.8v.2zM11.4 160.9h188M11.4 168.9h188M11.4 176.8h188M31.9 179.7v.2l-.1-.1zM33.6 171.3l.2 .1-.2 .1zM34.2 179.8l.2-.1 .1 .1zM69.7 179.7l.1 .1-.1 .1zM151.9 173.4v.2zM158.5 170.1v.2zM175.7 162.2v.2zM185.3 162.2v.2z"/>
<path d="M185.5 173.5h.2zM187.3 162.2l.1 .1-.1 .1zM193.6 170.1v.2zM13.1 190.2h31.5M52.9 231.2h-1.1l-.1 1a.87 .87 0 0 1 1.3 0 .87 .87 0 0 1-.2 1.3 .87 .87 0 0 1-1.3-.3M54.3 227.9a.78 .78 0 0 0-1-.3 2 2 0 0 0 0 2.3 .77 .77 0 0 0 1.1-.4 .77 .77 0 0 0-.5-1 .77 .77 0 0 0-1 .6M54.7 225.5h-1.8l1.2-1.7v2.5M17.8 241.4h21M9.3 279.5h50.6M9.3 268.8h192.2M59.9 268.8v21.4M60.6 269.7h.8"/>
<path d="M61 269.7v1.1M61.7 269.7v1.1M62 269.7h.8M62.4 269.7v1.1M63.1 269.7v1.1h.6M64.1 270.2h.4M64.8 269.7h-.7v1.1h.7M110.6 278.3h47.6M110.6 273.5h47.6M110.6 268.8v21.4M112 272.2l-.1 .4 .1 .4M112.6 272.2v.7"/>
<path d="M113.2 272.2v.7M114.1 272.2v.8l-.6-.8v.8M114.4 272.2v.8M115.8 272.2h-.5v.8M116.6 272.3h-.4M117.5 272.3h-.4M118.8 272.4l.3-.2 .3 .2M119.7 272.2h.6M120 272.2v.8M120.6 272.2v.8M121.1 272.2v.8M122 272.2h-.6v.8"/>
<path d="M122.7 272.6h.1v-.3l-.5-.1v.8M123.2 272.2l.2 .8M123.9 272.2l-.2 .8M124.3 272.2h.2M124.4 272.2v.8M125.4 272.3h-.4M126.4 272.2h-.5v.8M128.1 272.3h-.4M128.5 272.2h.6M128.8 272.2v.8M129.4 273l.3-.8 .3 .8M130.3 272.2h.6"/>
<path d="M130.6 272.2v.8M131.7 272.2h-.5v.8M132.1 273v-.8h.3l.2 .2v.4l-.2 .2M133.2 272.2l.2 .4-.2 .4M134.4 268.8v14.3M158.2 268.8v21.4M163.9 279.7l-.1 1.3 .2 1.6M163.9 279.7l.9 .2M163.9 279.7h.1M163.9 279.4v.3M163.9 279.4h.1M163.9 279.4l1 .2"/>
<path d="M164.8 279.9l-.1 2.6M164.8 279.9h.1M164.9 277l-.7 1-.3 1.4M164.9 277l.7 1.1M164.9 277h.1M164.9 279.6l-.1 .3M165.1 276.8l-.2 .2M165.1 276.8h.1M165.1 276.8l.7 1.1M165.6 278.1l-.7 1.5M165.6 278.1h.1M165.8 277.9h.1"/>
<path d="M165.8 277.9l-.2 .2M167.2 276.3l-1.2 .1-.9 .4M167.2 276.3v1M167.2 276.3h.1M167.2 276.3h.3M167.2 277.3l-1.4 .6M167.2 277.3h.3M167.5 276.3l2.1 .7M167.5 276.3v1l1.9 .3M167.5 276.3h.1M169.4 277.6h.1M169.4 277.6l.3 .1"/>
<path d="M169.6 277h.1M169.6 277l-.2 .6M169.6 277l.2 .1M169.8 277.1l-.1 .6M169.8 277.1h.1M169.8 277.1l.5 .3-.5 .3h-.1M171.2 278.3h.1M171.2 278.3l.2 .2M171.3 277.9l-.8-.5-.5 .4 1.2 .5M171.3 277.9h.1M171.3 277.9l-.1 .4M171.3 277.9l.3 .2"/>
<path d="M171.4 278.5h.1M171.4 278.5l.6 .3M171.6 278.1h.1M171.6 278.1l-.2 .4M171.6 278.1l.6 .4M172 278.8h.1M172.2 278.5h.1M172.2 278.5l-.2 .3M201.5 263.5v26.7h-90.5M110.6 283.1h47.6M151.4 283.1v7.1M164 282.6h.1"/>
<path d="M164 282.6v.3M164 282.9h.1M164 282.9l.6 2.2M164.6 285.1h.1M164.6 285.1l.1 .3M164.7 285.4h.1M164.7 282.5h.1M164.7 282.5l-.7 .1M164.7 282.5v.3M164.7 282.8h.1M164.7 282.8l-.7 .1M164.7 282.8l.4 2.1"/>
<path d="M165.1 284.9h.1M165.1 284.9l-.5 .2M165.1 284.9v.2M165.1 285.1h.1M165.1 285.1l-.4 .3M165.1 285.2l.1 .1-.4 .4-.1-.3M165.1 285.1v.1M165.3 286.8h.1M165.5 286.6l-.3-1.2-.4 .3 .5 1.1M165.5 286.6l-.2 .2M165.5 286.6h.1M166.3 280.3l4.9-3.6-4 3.6 2.5 1.7-5.5 4.2 4.6-4.2z"/>
<circle cx="44.8" cy="37.2" r=".2"/>
<circle cx="51.3" cy="24.9" r=".25"/>
<circle cx="121.9" cy="32.4" r="3.1"/>
<circle cx="128.1" cy="32.4" r="3.1"/>
<circle cx="134.3" cy="32.4" r="3.1"/>
<circle cx="140.4" cy="32.4" r="3.1"/>
<circle cx="44.8" cy="52.2" r=".19"/>
<circle cx="65" cy="55.2" r="3.1"/>
<circle cx="105.3" cy="40.8" r=".18"/>
<circle cx="106.7" cy="40.8" r=".18"/>
<circle cx="106.7" cy="57.2" r=".17"/>
<circle cx="155.5" cy="40.8" r=".18"/>
<circle cx="155.5" cy="57.2" r=".17"/>
<circle cx="156.8" cy="40.8" r=".18"/>
<circle cx="44.8" cy="79.3" r="3.1"/>
<circle cx="121.9" cy="66.8" r="3.1"/>
<circle cx="128.1" cy="66.8" r="3.1"/>
<circle cx="134.3" cy="66.8" r="3.1"/>
</g>
<g fill="#000">
<path d="M110.5 278.1h.3v.3h-.3z" fill-rule="evenodd"/>
<path d="M169.3 277.5h.3v.3h-.3z" fill-rule="evenodd"/>
<path d="M171.1 278.2h.3v.3h-.3z" fill-rule="evenodd"/>
</g>
<path d="M44.9 66.7v-50.1M106.7 66.7v-50.1M155.5 66.7v-50.1" fill="none" stroke="#000" stroke-width=".2" stroke-dasharray="3.2 1.6 .8 1.6" stroke-linecap="butt"/>
<path d="M14.8 23.9h60.1M83.6 23.9h106M17.4 64.5v7.2M17.4 71.7h54.9M72.3 64.5v7.2M82.4 71.7h104.6M187 64.5v7.2" fill="none" stroke="#000" stroke-width=".2" stroke-dasharray="3.2 3.2" stroke-linecap="butt"/>
<g font-size="2.8">
<text x="30.8" y="93.9">SIDE VIEW</text>
<text x="103" y="93.9">FRONT ELEVATION</text>
</g>
<g font-size="2.4">
<text x="30.6" y="11.3">GROUND</text>
<text x="61.7" y="11.2">150mm TOP SOIL</text>
<text x="30.6" y="15">LEVEL</text>
<text x="61.7" y="14.9">WHERE REQD.</text>
<text x="120.9" y="33.7">2</text>
<text x="127" y="33.7">4</text>
<text x="133.2" y="33.7">5</text>
<text x="139.4" y="33.7">6</text>
<text x="85.9" y="53.6" transform="rotate(-90 85.9 53.6)">300</text>
<text x="113.1" y="53.5">&quot;C&quot;</text>
<text x="161.9" y="53.5">&quot;C&quot;</text>
<text x="182.8" y="53.3" transform="rotate(-90 182.8 53.3)">1810</text>
<text x="26" y="56.2">&quot;C&quot;</text>
<text x="64" y="56.4">7</text>
<text x="176.6" y="55.7" transform="rotate(-90 176.6 55.7)">1510</text>
<text x="195" y="57.1" transform="rotate(-90 195 57.1)">2500 MINIMUM</text>
<text x="199.5" y="58.3" transform="rotate(-90 199.5 58.3)">(BOTH POLES)</text>
<text x="33.1" y="66.1">&quot;D&quot;</text>
<text x="121.4" y="68">1</text>
<text x="127" y="68">3</text>
<text x="133.2" y="68">5</text>
<text x="19.7" y="83.1">1000*</text>
<text x="44.3" y="80.5">1</text>
<text x="60.4" y="83.1">1000*</text>
<text x="126.6" y="83.6">3000</text>
<text x="175.1" y="83.4">1000*</text>
<text x="20.4" y="87.6">TYP</text>
<text x="61.6" y="87.6">TYP</text>
<text x="176.5" y="89">TYP</text>
<text x="195" y="85.3" transform="rotate(-90 195 85.3)">500</text>
<text x="45.8" y="99.7">*</text>
<text x="49.6" y="99.7">MINIMUM DISTANCE BETWEEN FACE OF</text>
<text x="48.8" y="103.5">EXCAVATION &amp; STRUCTURE TO ALLOW</text>
<text x="48.9" y="107.2">ACCESS TO PLACE GRANULAR FILL &amp; COMPACT</text>
<text x="20" y="116.1">ITEM - DESCRIPTION</text>
<text x="70.4" y="116.1">REFERENCE No.</text>
<text x="113.2" y="114.1">QTY</text>
<text x="113.2" y="117.8">REQ’D</text>
<text x="126.9" y="114.1">WEIGHT</text>
<text x="126.9" y="117.8">EACH (Kg)</text>
<text x="160.4" y="116.1">REMARKS</text>
<text x="14.4" y="126.3">1</text>
<text x="20" y="126.3">&quot;H&quot; Pole Timber Baulk</text>
<text x="70.4" y="126.3">LSTC/STD/PAR/738</text>
<text x="117.2" y="126.3">1</text>
<text x="132.5" y="126.3">192.5</text>
<text x="14.4" y="134.3">2</text>
<text x="19.1" y="134.2">Foundation Block</text>
<text x="70.4" y="134.2">LSTC/STD/PAR/602</text>
<text x="117.2" y="134.2">2</text>
<text x="132.5" y="134.2">40</text>
<text x="14.4" y="142.3">3</text>
<text x="19.1" y="142.3">M20 Bolts x</text>
<text x="70.4" y="142.3">LSTC/STD/GNA/555</text>
<text x="117.2" y="142.3">2</text>
<text x="132.5" y="142.3">2.0</text>
<text x="14.4" y="150.2">4</text>
<text x="19.1" y="150.2">M20 Bolts x</text>
<text x="70.4" y="150.2">LSTC/STD/GNA/555</text>
<text x="117.2" y="150.2">2</text>
<text x="132.5" y="150.2">0.5</text>
<text x="14.4" y="158.1">5</text>
<text x="19.1" y="158">Square Flat Washer</text>
<text x="70.4" y="158">LSTC/STD/PAR/619</text>
<text x="117.2" y="158">4</text>
<text x="132.5" y="158">0.1</text>
<text x="14.4" y="166.1">6</text>
<text x="19.1" y="165.9">Square Curved Washer</text>
<text x="70.4" y="165.9">LSTC/STD/PAR/620</text>
<text x="117.2" y="165.9">2</text>
<text x="132.5" y="165.9">0.1</text>
<text x="14.4" y="174">7</text>
<text x="19.1" y="173.9">Geotextile Membrane</text>
<text x="70.4" y="173.9">__</text>
<text x="117.2" y="173.9">1</text>
<text x="132.5" y="173.9">__</text>
<text x="15.1" y="182.2">Total Additional Calculated Weight = 279Kg</text>
<text x="13.2" y="189.7">GENERAL NOTES:</text>
<text x="13.2" y="197">1.</text>
<text x="18.3" y="197">ALL STEELWORK TO BE PROTOTYPE CHECK ERECTED PRIOR TO MASS PRODUCTION.</text>
<text x="13.2" y="204.3">2. ALL DIMENSIONS ARE IN MILLIMETRES.</text>
<text x="13.2" y="211.7">3. MATERIAL LIST INDICATES ADDITIONAL ITEMS REQUIRED WHEN &quot;VERY POOR&quot; SOIL</text>
<text x="15.1" y="215.3">CONDITIONS ARE ENCOUNTERED.</text>
<text x="15.2" y="219">THESE FOUNDATIONS TO BE INSTALLED IN LEVEL GROUND ONLY.</text>
<text x="15.2" y="226.3">LSTC/STD/GNA/514:</text>
<text x="15.2" y="222.6">TO BE READ IN CONJUNCTION WITH:</text>
<text x="55.5" y="226.3">0%%d SECTION UPTO 120M</text>
<text x="15.2" y="233.6">LSTC/STD/GNA/555:</text>
<text x="15.2" y="230">LSTC/STD/GNA/516:</text>
<text x="54.4" y="233.6">BOLT LENGTH DETERMINATION</text>
<text x="56" y="230">MATERIAL LIST</text>
<text x="13.2" y="240.9">4.</text>
<text x="15.2" y="244.6">FOR FOUNDATION DESIGN CRITERIA.</text>
<text x="17.8" y="240.9">IMPORTANT:</text>
<text x="40.8" y="240.9">REFER TO LSTC/STD/GNA/779 SHEETS 1 TO 4</text>
<text x="15.2" y="251.9">SHT 1</text>
<text x="27.9" y="251.9">: SOIL CLASSIFICATIONS &amp; POLE EMBEDMENT DETAILS.</text>
<text x="15.3" y="255.6">SHT 2 : FOUNDATION DETAILS / STRUCTURE TYPES.</text>
<text x="15.3" y="262.9">SHT 4 : OUTLINE DESIGN FOR &quot;VERY POOR&quot; SOIL FOUNDATIONS.</text>
<text x="15.4" y="259.2">SHT 3 : FACTORS OF SAFETY.</text>
</g>
<g font-size="2.1">
<text x="23.1" y="274.9">PowerSystems</text>
<text x="65.8" y="275.6">ADDITIONAL MATERIAL -</text>
<text x="64.9" y="279.1">0^ SECTION UPTO 120M</text>
<text x="25" y="286">OHL-03-132</text>
<text x="71.6" y="285.9">SOIL CONDITIONS</text>
<text x="75.6" y="282.5">VERY POOR</text>
<text x="114.6" y="288.4">LSTC/STD/GNA/802</text>
<text x="153.9" y="288.4">4</text>
</g>
<g font-size="2">
<text x="148.5" y="124.7">Timber Baulk &quot;D&quot; in addition to</text>
<text x="148.5" y="128">LSTC/STD/GNA/514</text>
<text x="148.5" y="132.6">Foundation Block &quot;C&quot; in addition</text>
<text x="148.5" y="135.9">to LSTC/STD/GNA/514</text>
<text x="43.3" y="140.7">Length To Suit</text>
<text x="43.3" y="144">Pole Diameter</text>
<text x="148.5" y="140.7">M20 Bolts to attach additional</text>
<text x="148.5" y="144">Timber Baulk &quot;D&quot; to Foundation</text>
<text x="43.3" y="148.6">Length To Suit</text>
<text x="148.5" y="148.6">M20 Bolts to attach additional</text>
<text x="43.3" y="151.9">Pole Diameter</text>
<text x="148.5" y="151.9">Foundation Block</text>
<text x="148.5" y="156.4">Flat Washers in addition to</text>
<text x="148.5" y="159.7">LSTC/STD/GNA/514</text>
<text x="148.5" y="164.3">Curved Washers in addition to</text>
<text x="148.5" y="167.6">LSTC/STD/GNA/514</text>
<text x="148.5" y="172.2">Place in Bottom of Excavation</text>
<text x="148.5" y="175.5">Prior to Granular Backfill</text>
</g>
<g font-size="1.7">
<text x="121.9" y="271.2">1:60</text>
<text x="148.4" y="272">A4</text>
<text x="118.3" y="277">16/05/05</text>
<text x="121.8" y="281.7">R.F.</text>
<text x="148.1" y="277">GS</text>
<text x="148.1" y="281.7">PP</text>
</g>
<g font-size="1.2">
<text x="176.1" y="8.8">FOR ISSUE</text>
<text x="163.2" y="13">4</text>
<text x="168.4" y="13">21/11/07</text>
<text x="181.2" y="12.9">RF</text>
<text x="188.8" y="13">SP</text>
<text x="196.4" y="13">GS</text>
<text x="159.3" y="274">LS TRANSMISSION CONSULTANCY LIMITED</text>
</g>
<g font-size="1.1">
<text x="10.3" y="270.7">CLIENT</text>
<text x="111.1" y="270.4">SCALE</text>
<text x="111.2" y="275.1">DATE</text>
<text x="134.9" y="270.3">ORIGINAL SIZE</text>
<text x="134.9" y="275.1">CHECKED</text>
<text x="10.2" y="281.4">SPECIFICATION</text>
<text x="111.1" y="279.9">DRAWN</text>
<text x="134.8" y="279.9">APPROVED</text>
<text x="111.3" y="284.7">DRAWING NUMBER</text>
<text x="151.9" y="284.7">REV</text>
</g>
<g font-size="1">
<text x="159.3" y="11.3">REV</text>
<text x="159.6" y="6.6">DESCRIPTION</text>
<text x="166.6" y="11.3">DATE</text>
<text x="177.8" y="11.3">BY</text>
<text x="186.3" y="11.3">CHKD</text>
<text x="193.9" y="11.2">APPD</text>
<text x="184.8" y="275.9">Yorkshire House</text>
<text x="183.8" y="280.8">Little Driffield</text>
<text x="190.7" y="278.3">York Road</text>
<text x="185.8" y="283.2">East Yorkshire</text>
<text x="191.6" y="285.7">YO25 5XA</text>
<text x="187.8" y="288.1">01377 253617</text>
</g>
<text font-size=".8" x="111.8" y="273">(UNLESS OTHERWISE STATED)</text>
</svg>
